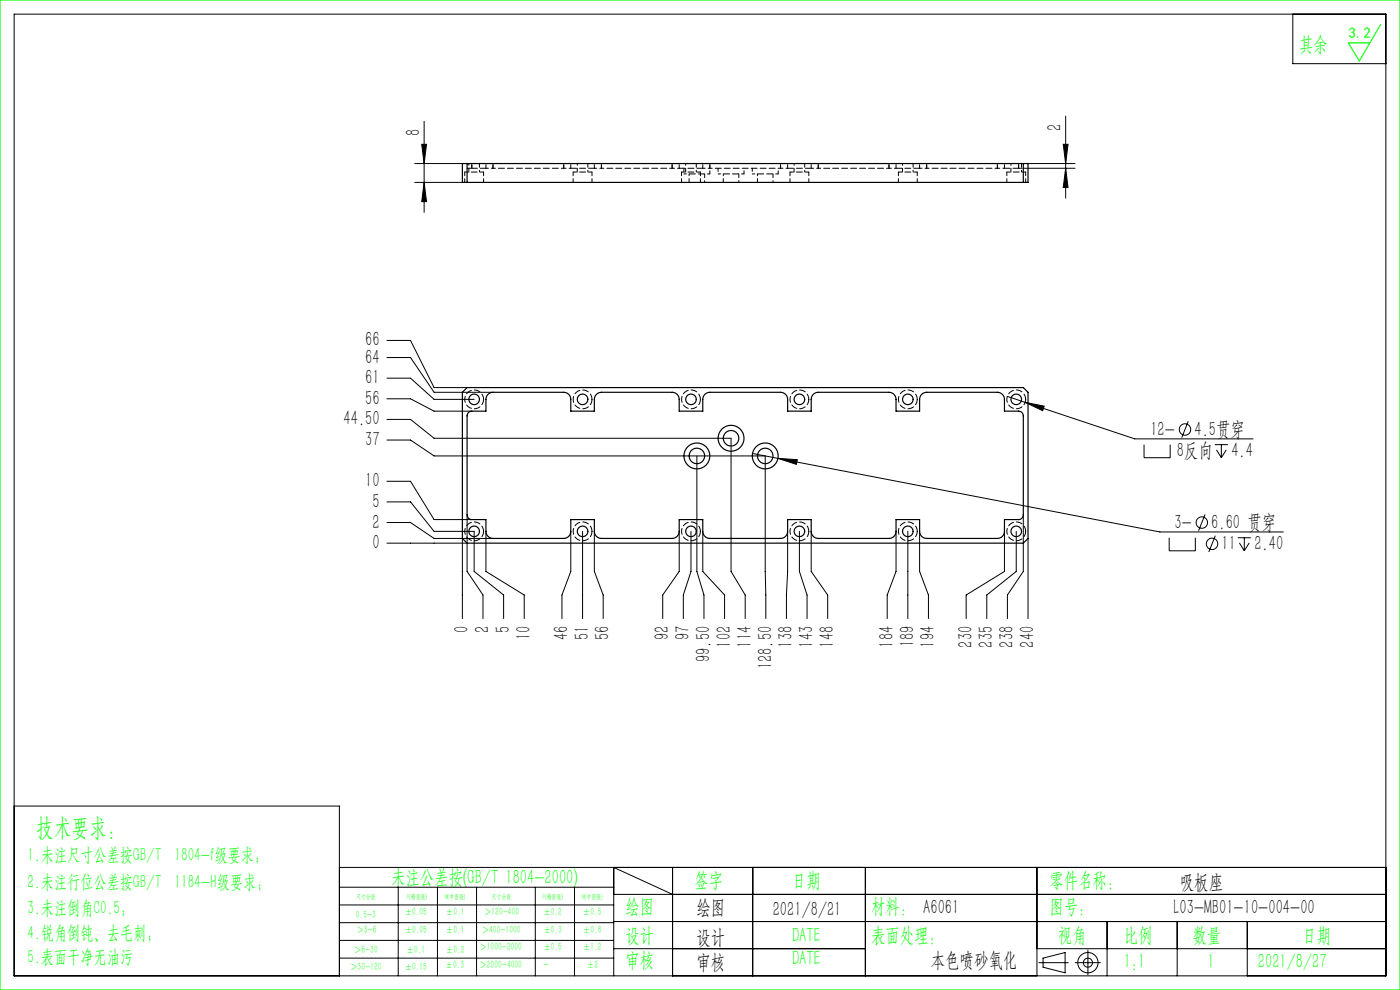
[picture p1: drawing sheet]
<svg xmlns="http://www.w3.org/2000/svg" width="297mm" height="210mm" viewBox="0 0 297 210" stroke-linecap="round" stroke-linejoin="round" font-family="sans-serif">
<g fill="none" stroke="#000" stroke-width=".21">
<path d="M3 3h291v204h-291zM274.3 3v10.5h19.7M88 38.7h10.1M88 34.7h10.1M89.5 30.6h1l-.5 4.1zM90 25.7v19.3M90 38.7l.5 4.1h-1zM217.1 35.7h11M218.1 34.7h10M225.6 30.6h1l-.5 4.1zM226.1 35.7l.5 4.1h-1zM226.1 24.6v17.4"/>
<path d="M82.1 75.8h5l5 7.4h12.5M82.1 72.2h5l5 10h7M82.1 89h5l5 4h63v28.2l3 5v5M82.1 93.3h5l5 3.4h70.2l.2 34.5M82.1 84.6h5l5 2.6h8M82.1 80.2h5l5 4.5h8.5M147.8 96.7v24.5l1.5 5v5M159.6 96.2l5.4 1M165 97.2l4.1 .3-.2 1zM165 97.2l81.1 15.6h26.1M213.7 84.1l27 9h25.1M217.5 85.3l4 .9-.3 .9z"/>
<path d="M242.7 94.3v2.8h5.5v-2.8M252.1 89.4l-1.4 3.4M257.7 94.3h2.8M258.1 95.4l1 1.7M259.1 94.3v2.8M260.1 95.4l-1 1.7M82.1 106.5h5l5 6.2h8.5v8.5l6.2 5v5M82.1 115.2h17M82.1 110.8h5l5 3.4h12.5M82.1 102.1h5l5 8.1h8M98.1 114.2v17M99.1 109.2v12l3.4 5v5"/>
<path d="M103.1 112.7v8.5l8.1 5v5M121.1 112.7v8.5l-1.9 5v5M123.6 112.7v18.5M126.1 112.7v8.5l1.9 5v5M144.1 112.7v8.5l-3.5 5v5M146.6 112.7v8.5l-1.6 5v5M149.1 112.7v8.5l4.6 5v5M167.1 112.7v8.5l-.3 5v5M169.6 112.7v8.5l1.6 5v5M172.1 112.7v8.5l3.5 5v5M190.1 112.7v8.5l-1.9 5v5M192.6 112.7v18.5"/>
<path d="M195.1 112.7v8.5l1.9 5v5M213.1 112.7v8.5l-8.1 5v5M215.6 112.7v8.5l-6.3 5v5M217.1 109.2v12l-3.4 5v5M218.1 114.2v17M248 114.1v2.7h5.6v-2.7M255.7 109.1l-1.4 3.5M257.8 113.6l-1.4 3.5M262.6 114.1h2.8M262.9 115.2l1.1 1.6M264 114.1v2.7M265 115.2l-1 1.6"/>
<path d="M3 171h69v36M72 184h222M72 188.2h58.2M72 192h58.2M72 195.7h58.2M72 199.5h58.2M84.5 188.2v18.8M92.8 188.2v18.8M101.1 188.2v18.8M113.6 188.2v18.8M121.9 188.2v18.8M130.2 189.7h163.8"/>
<path d="M130.2 195.5h163.8M142.7 189.7l-12.5-5.7v23M142.7 184v23M159.7 184v23M183.6 184v23M220 184v23M234.9 195.5v11.5M249.7 195.5v11.5M264.6 195.5v11.5M72 203.2h58.2M130.2 201.2h53.4M220 201.2h74"/>
<path d="M220.4 204.2h6.2M221.3 203.2l4.7-1.1v4.3l-4.7-1.2zM228.1 204.2h5.3M230.8 201.5v5.3"/>
<circle cx="251.4" cy="91.1" r="1.21"/>
<circle cx="255" cy="110.8" r="1.21"/>
<circle cx="257.1" cy="115.4" r="1.21"/>
<circle cx="230.8" cy="204.2" r="2.15"/>
<circle cx="230.8" cy="204.2" r=".96"/>
</g>
<path d="M0 0h297v210h-297zM292.9 5.2l-4.5 7.7-2.4-3.8h4.6" fill="none" stroke="#0f0" stroke-width=".25"/>
<g fill="#000">
<path d="M90 38.7l.5 4.1h-1zM89.5 30.6h1l-.5 4.1zM226.1 35.7l.5 4.1h-1zM225.6 30.6h1l-.5 4.1z"/>
<path d="M165 97.2l3.9 1.3 .2-1zM217.5 85.3l3.7 1.8 .3-.9z"/>
</g>
<g fill="none" stroke="#000" stroke-width=".25">
<path d="M98.1 34.7h120v4h-120zM99.1 34.7v4M217.1 34.7v4M98.1 83.2l1-1h118l1 1v31l-1 1h-118l-1-1zM99.4 87.5l.7-.3h3v-2.5a1.5 1.5 0 0 1 1.5-1.5h15a1.5 1.5 0 0 1 1.5 1.5v2.5h5v-2.5a1.5 1.5 0 0 1 1.5-1.5h15a1.5 1.5 0 0 1 1.5 1.5v2.5h5v-2.5a1.5 1.5 0 0 1 1.5-1.5h15a1.5 1.5 0 0 1 1.5 1.5v2.5h5v-2.5a1.5 1.5 0 0 1 1.5-1.5h15a1.5 1.5 0 0 1 1.5 1.5v2.5h5v-2.5a1.5 1.5 0 0 1 1.5-1.5h15a1.5 1.5 0 0 1 1.5 1.5v2.5h3a1 1 0 0 1 1 1v21a1 1 0 0 1-1 1h-3v2.5a1.5 1.5 0 0 1-1.5 1.5h-15a1.5 1.5 0 0 1-1.5-1.5v-2.5h-5v2.5a1.5 1.5 0 0 1-1.5 1.5h-15a1.5 1.5 0 0 1-1.5-1.5v-2.5h-5v2.5a1.5 1.5 0 0 1-1.5 1.5h-15a1.5 1.5 0 0 1-1.5-1.5v-2.5h-5v2.5a1.5 1.5 0 0 1-1.5 1.5h-15a1.5 1.5 0 0 1-1.5-1.5v-2.5h-5v2.5a1.5 1.5 0 0 1-1.5 1.5h-15a1.5 1.5 0 0 1-1.5-1.5v-2.5h-3a1 1 0 0 1-1-1v-21z"/>
<circle cx="100.6" cy="84.7" r="1.13"/>
<circle cx="123.6" cy="84.7" r="1.13"/>
<circle cx="146.6" cy="84.7" r="1.12"/>
<circle cx="147.8" cy="96.7" r="1.65"/>
<circle cx="147.8" cy="96.7" r="2.75"/>
<circle cx="155.1" cy="93" r="1.65"/>
<circle cx="155.1" cy="93" r="2.75"/>
<circle cx="162.3" cy="96.7" r="2.75"/>
<circle cx="162.3" cy="96.7" r="1.65"/>
<circle cx="169.6" cy="84.7" r="1.12"/>
<circle cx="192.6" cy="84.7" r="1.12"/>
<circle cx="215.6" cy="84.7" r="1.12"/>
<circle cx="100.6" cy="112.7" r="1.13"/>
<circle cx="123.6" cy="112.7" r="1.13"/>
<circle cx="146.6" cy="112.7" r="1.12"/>
<circle cx="169.6" cy="112.7" r="1.12"/>
<circle cx="192.6" cy="112.7" r="1.12"/>
<circle cx="215.6" cy="112.7" r="1.12"/>
</g>
<g fill="none" stroke="#000" stroke-width=".21" stroke-dasharray="1.3 .6" stroke-dashoffset=".5">
<path d="M98.6 36.5v2.2M99.1 35.7h1M100.1 35.7v-1M102.6 36.5h-4M102.6 38.7v-2.2M103.1 35.7v-1M104.6 35.7v-1M119.6 35.7v-1M121.1 35.7v-1M121.6 36.5v2.2M125.6 36.5h-4M125.6 38.7v-2.2"/>
<path d="M126.1 35.7v-1M127.6 35.7v-1M142.6 35.7v-1M144.1 35.7v-1M144.6 36.5v2.2M148.6 36.5h-4M148.6 38.7v-2.2M149.1 35.7v-1M150.6 35.7v-1M165.6 35.7v-1M167.1 35.7v-1M167.6 36.5v2.2"/>
<path d="M171.6 36.5h-4M171.6 38.7v-2.2M172.1 35.7v-1M173.6 35.7v-1M188.6 35.7v-1M190.1 35.7v-1M190.6 36.5v2.2M194.6 36.5h-4M194.6 38.7v-2.2M195.1 35.7v-1M196.6 35.7v-1M211.6 35.7v-1"/>
<path d="M213.1 35.7v-1M213.6 36.5v2.2M216.1 35.7v-1M216.1 35.7h1M217.6 36.5h-4M217.6 38.7v-2.2"/>
</g>
<g fill="none" stroke="#000" stroke-width=".21" stroke-dasharray="1.3 .6" stroke-dashoffset=".8">
<path d="M103.1 35.7h1.5M104.6 35.7h15M119.6 35.7h1.5M126.1 35.7h1.5M127.6 35.7h15M142.6 35.7h1.5M149.1 35.7h1.5M150.6 35.7h15M165.6 35.7h1.5M172.1 35.7h1.5M173.6 35.7h15M188.6 35.7h1.5"/>
<path d="M195.1 35.7h1.5M196.6 35.7h15M211.6 35.7h1.5"/>
</g>
<path d="M121.1 35.7h5M144.1 35.7h5M167.1 35.7h5M190.1 35.7h5" fill="none" stroke="#000" stroke-width=".21" stroke-dasharray="1.3 .6"/>
<g fill="none" stroke="#000" stroke-width=".21" stroke-dasharray="1.3 .6" stroke-dashoffset=".1">
<path d="M100.1 35.7h3M213.1 35.7h3M102.6 84.7a2 2 0 0 1-2.9 1.8 2 2 0 0 1-.4-3.3 2 2 0 0 1 3.2 1.1l.1 .4M125.6 84.7a2 2 0 0 1-2.9 1.8 2 2 0 0 1-.4-3.3 2 2 0 0 1 3.2 1.1l.1 .4M148.6 84.7a2 2 0 0 1-2.9 1.8 2 2 0 0 1-.4-3.3 2 2 0 0 1 3.2 1.1l.1 .4M171.6 84.7a2 2 0 0 1-2.9 1.8 2 2 0 0 1-.4-3.3 2 2 0 0 1 3.2 1.1l.1 .4M194.6 84.7a2 2 0 0 1-2.9 1.8 2 2 0 0 1-.4-3.3 2 2 0 0 1 3.2 1.1l.1 .4M217.6 84.7a2 2 0 0 1-2.9 1.8 2 2 0 0 1-.4-3.3 2 2 0 0 1 3.2 1.1l.1 .4M102.6 112.7a2 2 0 0 1-2.9 1.8 2 2 0 0 1-.4-3.3 2 2 0 0 1 3.2 1.1l.1 .4M125.6 112.7a2 2 0 0 1-2.9 1.8 2 2 0 0 1-.4-3.3 2 2 0 0 1 3.2 1.1l.1 .4M148.6 112.7a2 2 0 0 1-2.9 1.8 2 2 0 0 1-.4-3.3 2 2 0 0 1 3.2 1.1l.1 .4M171.6 112.7a2 2 0 0 1-2.9 1.8 2 2 0 0 1-.4-3.3 2 2 0 0 1 3.2 1.1l.1 .4"/>
<path d="M194.6 112.7a2 2 0 0 1-2.9 1.8 2 2 0 0 1-.4-3.3 2 2 0 0 1 3.2 1.1l.1 .4M217.6 112.7a2 2 0 0 1-2.9 1.8 2 2 0 0 1-.4-3.3 2 2 0 0 1 3.2 1.1l.1 .4"/>
</g>
<path d="M145.1 36.9h5.5M152.3 36.9h5.5M159.6 36.9h5.5" fill="none" stroke="#000" stroke-width=".21" stroke-dasharray="1.3 .6" stroke-dashoffset=".7"/>
<g fill="none" stroke="#000" stroke-width=".21" stroke-dasharray="1.3 .6" stroke-dashoffset=".9">
<path d="M99.5 34.7v1.8M101.7 36.5v-1.8M122.5 34.7v1.8M124.7 36.5v-1.8M145.5 34.7v1.8M146.2 36.9v1.8M147.7 36.5v-1.8M149.5 38.7v-1.8M153.4 36.9v1.8M156.7 38.7v-1.8M160.7 36.9v1.8M164 38.7v-1.8"/>
<path d="M168.5 34.7v1.8M170.7 36.5v-1.8M191.5 34.7v1.8M193.7 36.5v-1.8M214.5 34.7v1.8M216.7 36.5v-1.8"/>
</g>
<path d="M145.1 35.7v1.2M150.6 36.9v-1.2M152.3 35.7v1.2M157.8 36.9v-1.2M159.6 35.7v1.2M165.1 36.9v-1.2" fill="none" stroke="#000" stroke-width=".21" stroke-dasharray="1.3 .6" stroke-dashoffset=".6"/>
<text font-size="5.4" fill="#0f0" x="7.7" y="177.2">技术要求：</text>
<g font-size="4.4" fill="#0f0">
<text x="275.6" y="10.8">其余</text>
<text x="83" y="187.5">未注公差按(GB/T 1804-2000)</text>
<text x="147.3" y="188">签字</text>
<text x="168" y="188">日期</text>
<text x="222.6" y="188">零件名称：</text>
<text x="132.7" y="193.6">绘图</text>
<text x="184.8" y="193.6">材料： A6061</text>
<text x="222.6" y="193.6">图号：</text>
<text x="132.7" y="199.8">设计</text>
<text x="168" y="199.8">DATE</text>
<text x="184.8" y="199.8">表面处理：</text>
<text x="224.4" y="199.8">视角</text>
<text x="238.4" y="199.8">比例</text>
<text x="253" y="199.8">数量</text>
<text x="276.3" y="199.8">日期</text>
<text x="132.7" y="205.1">审核</text>
<text x="168" y="204.6">DATE</text>
<text x="238.4" y="205.3">1:1</text>
<text x="256.2" y="205.3">1</text>
<text x="266.9" y="205.3">2021/8/27</text>
</g>
<g font-size="4.4">
<text x="89.1" y="28.8" transform="rotate(-90 89.1 28.8)">8</text>
<text x="225.2" y="27.7" transform="rotate(-90 225.2 27.7)">2</text>
<text x="77.5" y="77.1">64</text>
<text x="77.5" y="73.5">66</text>
<text x="77.5" y="81.5">61</text>
<text x="77.5" y="85.9">56</text>
<text x="72.9" y="90.3">44.50</text>
<text x="77.5" y="94.6">37</text>
<text x="244" y="92.4">12-</text>
<text x="253.4" y="92.4">4.5贯穿</text>
<text x="249.7" y="96.9">8反向</text>
<text x="261.2" y="96.9">4.4</text>
<text x="77.5" y="103.4">10</text>
<text x="79" y="107.8">5</text>
<text x="79" y="112.1">2</text>
<text x="249.2" y="112.2">3-</text>
<text x="257" y="112.2">6.60 贯穿</text>
<text x="79" y="116.5">0</text>
<text x="259.1" y="116.7">11</text>
<text x="266.1" y="116.7">2.40</text>
<text x="99.4" y="134.3" transform="rotate(-90 99.4 134.3)">0</text>
<text x="103.8" y="134.3" transform="rotate(-90 103.8 134.3)">2</text>
<text x="108.1" y="134.3" transform="rotate(-90 108.1 134.3)">5</text>
<text x="112.5" y="135.8" transform="rotate(-90 112.5 135.8)">10</text>
<text x="120.5" y="135.8" transform="rotate(-90 120.5 135.8)">46</text>
<text x="124.9" y="135.8" transform="rotate(-90 124.9 135.8)">51</text>
<text x="129.3" y="135.8" transform="rotate(-90 129.3 135.8)">56</text>
<text x="141.9" y="135.8" transform="rotate(-90 141.9 135.8)">92</text>
<text x="146.3" y="135.8" transform="rotate(-90 146.3 135.8)">97</text>
<text x="155" y="137.4" transform="rotate(-90 155 137.4)">102</text>
<text x="159.4" y="137.4" transform="rotate(-90 159.4 137.4)">114</text>
<text x="168.1" y="137.3" transform="rotate(-90 168.1 137.3)">138</text>
<text x="172.5" y="137.4" transform="rotate(-90 172.5 137.4)">143</text>
<text x="176.9" y="137.3" transform="rotate(-90 176.9 137.3)">148</text>
<text x="189.5" y="137.3" transform="rotate(-90 189.5 137.3)">184</text>
<text x="193.9" y="137.3" transform="rotate(-90 193.9 137.3)">189</text>
<text x="198.3" y="137.3" transform="rotate(-90 198.3 137.3)">194</text>
<text x="206.3" y="137.4" transform="rotate(-90 206.3 137.4)">230</text>
<text x="210.7" y="137.4" transform="rotate(-90 210.7 137.4)">235</text>
<text x="215" y="137.3" transform="rotate(-90 215 137.3)">238</text>
<text x="219.4" y="137.4" transform="rotate(-90 219.4 137.4)">240</text>
<text x="150.7" y="140.4" transform="rotate(-90 150.7 140.4)">99.50</text>
<text x="163.8" y="142" transform="rotate(-90 163.8 142)">128.50</text>
<text x="250.3" y="188.6">吸板座</text>
<text x="147.8" y="194">绘图</text>
<text x="163.9" y="194.3">2021/8/21</text>
<text x="249" y="194">L03-MB01-10-004-00</text>
<text x="147.8" y="200.2">设计</text>
<text x="147.8" y="205.5">审核</text>
<text x="197.5" y="205">本色喷砂氧化</text>
</g>
<g font-size="4" fill="#0f0">
<text x="5.9" y="182.6">1.未注尺寸公差按GB/T 1804-f级要求；</text>
<text x="5.9" y="188.4">2.未注行位公差按GB/T 1184-H级要求；</text>
<text x="5.9" y="193.9">3.未注倒角C0.5；</text>
<text x="5.9" y="199.2">4.锐角倒钝、去毛刺；</text>
<text x="5.9" y="204.2">5.表面干净无油污</text>
</g>
<text font-size="3.2" fill="#0f0" x="286.1" y="8">3.2</text>
<g font-size="2.3" fill="#0f0">
<text x="75.5" y="194.7">0.5-3</text>
<text x="75.6" y="198">＞3-6</text>
<text x="85.9" y="194.2">±0.05</text>
<text x="85.9" y="198">±0.05</text>
<text x="94.6" y="194.2">±0.1</text>
<text x="94.6" y="198">±0.1</text>
<text x="102.2" y="198">＞400-1000</text>
<text x="102.7" y="194.2">＞120-400</text>
<text x="115.3" y="194.2">±0.2</text>
<text x="115.3" y="198">±0.3</text>
<text x="123.7" y="194.2">±0.5</text>
<text x="123.7" y="198">±0.8</text>
<text x="75.1" y="202.2">＞6-30</text>
<text x="86.3" y="202.2">±0.1</text>
<text x="94.6" y="202.2">±0.2</text>
<text x="101.7" y="201.6">＞1000-2000</text>
<text x="115.3" y="201.6">±0.5</text>
<text x="123.7" y="201.6">±1.2</text>
<text x="74.3" y="205.8">＞30-120</text>
<text x="85.9" y="205.8">±0.15</text>
<text x="94.5" y="205.4">±0.3</text>
<text x="101.7" y="205.4">＞2000-4000</text>
<text x="115.3" y="205.4">-</text>
<text x="124.5" y="205.4">±2</text>
</g>
<g font-size="1.5" fill="#0f0">
<text x="75.5" y="190.6">尺寸分段</text>
<text x="86.4" y="190.6">F(精密级)</text>
<text x="94.4" y="190.6">M(中密级)</text>
<text x="104.3" y="190.6">尺寸分段</text>
<text x="115.2" y="190.6">F(精密级)</text>
<text x="123.5" y="190.6">M(中密级)</text>
</g>
</svg>
